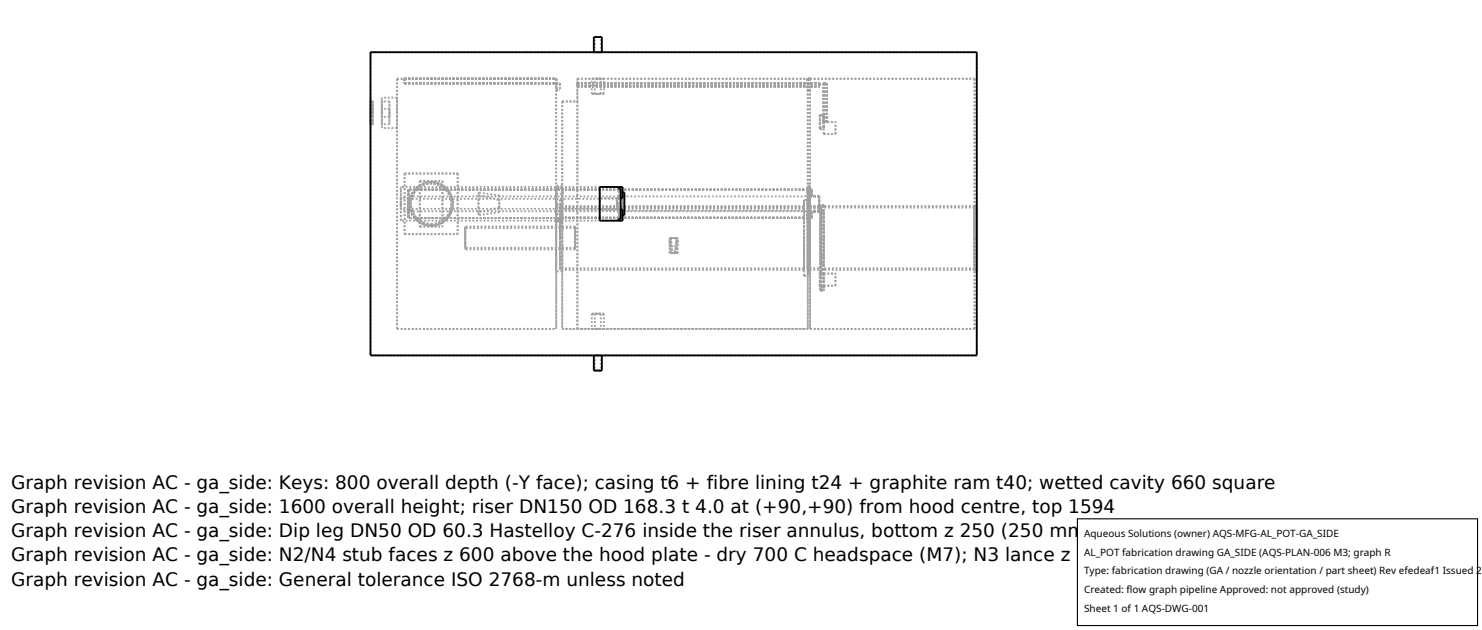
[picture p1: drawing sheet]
<svg xmlns="http://www.w3.org/2000/svg" width="212mm" height="90mm" viewBox="0 0 212 90" stroke-linecap="round" stroke-linejoin="round" font-family="sans-serif">
<g fill="none" stroke="#a0a0a0" stroke-width=".26" stroke-dasharray=".3 .3" stroke-linecap="butt">
<path d="M52.9 7.5h86.6M52.9 7.5v43.3M52.9 16.1v-1.6M52.9 14.5v3.3M52.9 17.8v-1.7M52.9 16.1v1.6M52.9 17.7v-3.2M52.9 14.5v1.6M52.9 16.1v.6M52.9 16.7v-1.2M52.9 15.5v.6M53.2 16.1v-1.6"/>
<path d="M53.2 14.5v3.3M53.2 17.8v-1.7M53.2 14.5v3.2M53.2 17.7v-1.6M53.2 16.1v-.6M53.2 15.5v1.2M53.2 16.7v-.6M53.2 14.5h-.3M53.2 17.8h-.3M53.2 17.7h-.3M53.2 15.5h-.3M53.2 16.7h-.3"/>
<path d="M54.5 16.1v-2.1M54.5 14v4.3M54.5 18.3v-2.2M54.5 16.1v-1.6M54.5 14.5v3.2M54.5 17.7v-1.6M54.5 16.1v-.6M54.5 15.5v1.2M54.5 16.7v-.6M55.6 16.1v1.6M55.6 17.7v-3.2M55.6 14.5v1.6"/>
<path d="M55.6 16.1v.6M55.6 16.7v-1.2M55.6 15.5v.6M55.6 14.5h-1.1M55.6 17.7h-1.1M55.6 15.5h-1.1M55.6 16.7h-1.1M56.7 11.2h22.7M56.7 11.2v35.8M56.7 16.1v-2.1M56.7 14v4.3M56.7 18.3v-2.2"/>
<path d="M56.7 14h-2.2M56.7 18.3h-2.2M57.8 11.2h21.6M57.8 11.9h21.6M57.8 11.2v.7M79.4 11.2v35.8M79.4 11.9v1M79.4 11.2v.7M79.4 11.2v16.5M79.4 11.9h.6M79.4 12.9h.6M80 11.9v1"/>
<path d="M80.3 14.5v14M80.3 14.5v13.2M80.3 14.5h2.2M82.5 14.5v32.5M82.5 14.5v-3.3M82.5 11.2v35.8M82.5 11.9v.4M82.5 11.9h34.6M82.5 12.3h34.6M82.5 11.2h32.9M84.5 11.2h1.8M84.5 13.4h1.8"/>
<path d="M84.5 13.4v-2.2M84.8 7.5h1.2M84.8 5.3h1.2M85 13.4h.8M85 11.2h.8M85 5.3h.8M85 7.5h.8M85 13.4v-2.2M85 7.5v-2.2M85.4 11.2h-.9M85.4 13.4h-.9M85.4 13.4h-.4"/>
<path d="M85.4 11.2h-.4M85.4 7.5h-.6M85.4 5.3h-.4M85.4 7.5h-.4M85.8 13.4h-.4M85.8 11.2h-.4M85.8 5.3h-.4M85.8 7.5h-.4M85.8 13.4v-2.2M85.8 7.5v-2.2M86 7.5h-.6M86.3 11.2h-.9"/>
<path d="M86.3 13.4h-.9M86.3 13.4v-2.2M115.4 11.2v1.7M115.4 11.2v16.5M115.4 11.2v35.8M115.4 12.9h.3M115.7 11.2h23.5M115.7 11.2v35.8M115.7 11.2h-.3M115.7 11.2v1.7M115.7 11.2v16.5M117.1 16.4h.5"/>
<path d="M117.1 18.4h.5M117.1 16.4v2M117.1 18.4v-2M117.1 11.9v.4M117.6 17.4h1.7M117.6 19.1v-1.7M117.6 19.1h1.7M117.6 19.1v-.7M117.6 17.4v1M117.6 11.9v5.5M117.6 11.9h.5M117.6 16.4v1"/>
<path d="M117.6 17.4v-1M118.1 11.9v5.5M118.1 17.4h-.5M119.3 19.1v-1.7M139.2 11.2v35.8M139.5 7.5v43.3M57.2 29.1v2.4M57.2 31.5v-4.8M57.2 26.7v2.4M57.2 29.1v-.8M57.2 28.3v1.6M57.2 29.9v-.8"/>
<path d="M57.8 24.8h7.6M57.8 24.8v8.6M57.8 33.4h7.6M58.3 29.1v2M58.3 31.1v-4M58.3 27.1v2M58.3 29.8v-1.4M58.3 29.1v-2M58.3 31.1v-2M58.3 30.2v.9M58.3 27.1v.9M58.3 30.2v-2.2"/>
<path d="M58.3 29.1v-.8M58.3 28.3v.1M58.3 29.8v.1M58.3 29.9v-.8M58.3 28.3h-1.1M58.3 29.9h-1.1M59.2 31.1l-.5-.9-.2-1.1 .2-1 .5-1M59.2 31.1l.5 .5 .6 .3 1.3 .3M59.2 27.1h-.9M59.2 31.1h-.9M59.5 31.1h-.3M59.5 31.1l-.6-.9-.2-1.1 .2-1.1 .6-.9"/>
<path d="M59.5 27.1h-.3M59.5 31.1l1 .7 1.1 .2M60 25.9h3.2M60 25.9v6.5M60 32.4h3.2M61.6 32l1.1-.2 .9-.7M61.6 32.2l1.2-.3 .6-.3 .5-.5M61.6 32l1.1-.3 1-.6 .5-.9 .3-1.2-.3-1.1-.6-.9-1-.6-1.1-.2-1.1 .3-.9 .6-.6 .9-.2 1.1 .2 1.1 .7 1 .9 .6 1.1 .2M61.6 32.2l1.2-.2 1-.7 .6-1 .3-1.2-.2-1.1-.7-1-.9-.7-1.3-.3-1.1 .2-1.1 .7-.7 1-.2 1.2 .2 1.1 .7 1.1 1 .7 1.2 .2M61.6 32.2l-1.3-.2-.9-.7-.7-1-.2-1.2 .2-1.2 .7-1 1.1-.7 1.1-.2 1.2 .2 1 .7 .7 1 .2 1.2-.3 1.3-.7 .9-1 .7-1.1 .2M63.2 25.9v6.5M63.6 31.1l.6-.9 .3-1.1-.3-1.1-.6-.9"/>
<path d="M63.6 27.1l-.9-.7-1.1-.2-1.1 .2-1 .7M63.6 27.1h-4.1M63.6 31.1h-4.1M63.9 31.1l.5-.8 .3-1.1-.2-1.1-.6-1M63.9 27.1h-.3M63.9 31.1h-.3M63.9 27.1l-1-.8-1.3-.3-.7 .1-.6 .2-.6 .3-.5 .5M65.4 24.8v8.6M66.4 34v1.6M66.4 35.6v-3.3M66.4 32.3v1.7M66.4 34v1.4"/>
<path d="M66.4 35.4v-2.8M66.4 32.6v1.4M68.3 30.3v-2.4M68.3 27.9l3 .7M68.3 30.3v.4M68.3 30.7v-3.2M68.3 27.5v.4M71.3 29.6l-3 .7M71.3 29.6v-1M71.3 29.6v.7M71.3 30.3v-2.4M71.3 27.9v.7"/>
<path d="M71.3 30.3l-3 .4M71.3 27.9l-3-.4M79.4 30.5v16.5M79.4 31.3v.1M79.4 31.4v-.9M79.4 26.9v-.4M79.4 26.5v5.2M79.4 31.7v-.4M79.4 27.7v-.8M79.4 29.1v-2.2M79.4 26.9v4.5M79.4 31.4v-2.3"/>
<path d="M79.4 29.6v-.4M79.4 29.2v.1M79.4 29.6v-2.7M79.4 31.4v-.1M79.4 31.2v-4.3M79.4 26.9v2.4M79.4 31.3v7.4M79.4 38.7v-7.5M79.4 31.2h.9M79.4 29.3h.9M79.4 29.1h.9M79.4 27.7h.9"/>
<path d="M80 29.5v-.1M80 29.4v.7M80 31v3M80 34v4.5M80 38.5v-7.4M80 29.8v-.2M80 29.6v8.7M80 38.3v-7.2M80 29.8v-.3M80 30.1v.9M80 28.5v1.2M80 29.7v1.7"/>
<path d="M80 31.4v-2.3M80 31.4h-.6M80.3 31.3h-.9M80.3 31.2v7.5M80.3 38.7v-7.4M80.3 29.7v1.7M80.3 31.4v-4.5M80.3 26.9v1.6M80.3 29.7v17.3M80.3 30.5v16.5M80.3 31.3v.1M80.3 31.4v-.9"/>
<path d="M80.3 26.9v-.4M80.3 26.5v5.2M80.3 31.7v-.4M80.3 27.7v-.8M80.3 29.1v-2.2M80.3 26.9v4.5M80.3 31.4v-2.3M80.3 29.3v-2.4M80.3 26.9v4.3M80.3 29.6v-.4M80.3 29.2v.1M80.3 26.9v2.7"/>
<path d="M80.3 29.7h-.3M80.3 28.5h-.3M80.3 29.6h-.9M80.3 26.9h-.9M80.3 30.5h-.9M80.3 38.7h-.9M80.3 31.4h-.9M80.3 29.2h-.9M80.3 31.4h-.3M80.3 26.5h-.9M80.3 31.7h-.9M82.1 34v1.6"/>
<path d="M82.1 35.6v-3.3M82.1 32.3v1.7M82.1 34v1.4M82.1 35.4v-2.8M82.1 32.6v1.4M82.1 32.3h-15.7M82.1 35.6h-15.7M82.1 32.6h-15.7M82.1 35.4h-15.7M85.7 28.3v-1.6M85.7 31.5v-1.6M85.7 29.9v-1.6"/>
<path d="M88.1 29.9h-2.4M88.1 29.9v-1.6M88.1 28.3h-2.4M88.1 29.8v-1.4M88.1 29.8v.1M88.1 28.3v.1M88.2 29.9h.7M88.2 29.9h.4M88.2 28.3h.4M88.2 28.3v1.6M88.2 28.3h.7M88.2 28.4v-.1"/>
<path d="M88.2 28.3v.1M88.2 29.8v.1M88.2 29.9v-.1M88.2 28.4h-.1M88.2 29.8h-.1M88.2 28.4h-29.9M88.2 29.8h-29.9M88.2 29.1v.8M88.2 29.1v.7M88.2 28.3v.8M88.2 28.4v.7M88.2 28.3h-.1"/>
<path d="M88.2 29.9h-.1M88.4 26.7h.5M88.4 27v-.3M88.4 31.5v-.2M88.4 27.1h-30.1M88.4 27.1v-.4M88.4 26.7v.1M88.4 31.4v.1M88.4 31.5v-.4M88.4 31.1h-30.1M88.4 31.1v-.9M88.4 30.2h-30.1"/>
<path d="M88.4 31.5v-1.3M88.4 28v-.9M88.4 28v-1.3M88.4 28h-30.1M88.4 31.5h.5M88.4 26.7h-31.2M88.4 31.5h-31.2M88.6 31.3v-1.4M88.6 28.3v1.6M88.6 28.3v-1.3M88.9 27.5v-.8M88.9 31.5v-.8"/>
<path d="M88.9 31.5h-.5M88.9 28.3v-.8M88.9 27.5h.3M88.9 30.7h.3M88.9 30.7v-.8M88.9 28.3h-.7M88.9 28v-.9M88.9 27.1v1.2M88.9 29.9v1.2M88.9 31.1v-.9M88.9 29.9h-.7M88.9 28.3v1.6"/>
<path d="M88.9 31.4v.1M88.9 31.5v-1.3M88.9 28v-1.3M88.9 26.7v.1M88.9 31.4v-4.6M88.9 26.8h-.5M88.9 31.4h-.5M89.2 30.7v-3.2M95.6 34l.1 1.5 .3 .6M95.6 36.1h1.2M95.6 34h1.2M95.6 34h.2"/>
<path d="M95.6 36.1v-2.1M95.7 34l.1 1.3 .2 .3 .2 .1 .2-.1 .2-.4 .1-1.2M95.7 34h.1M95.7 34h1M95.8 36.1h.8M95.8 34l.1 1.4 .1 .4 .2 .1 .2-.1 .2-.4v-1.4M95.8 36.1v-2.1M95.8 34l.1 .9 .3 .4 .2-.1 .1-.3 .1-.9M95.8 34h.8M96 36.1h-.4M96.2 36.1h-.4M96.2 34h-.4"/>
<path d="M96.4 36.1h-.4M96.4 36.1l.3-.6 .1-1.5M96.6 34h.1M96.6 36.1h-.4M96.6 34h-.4M96.6 34h.2M96.6 36.1v-2.1M96.8 36.1h-.4M96.8 36.1v-2.1M114.8 29.1v-.5M114.8 29.5v-.4M114.8 30.1v-.7"/>
<path d="M114.8 29.4v.1M114.8 28.6v1.5M114.8 30.1h-34.8M114.8 29.5h-34.8M114.8 29.8h-34.8M114.8 29.8v-.2M114.8 29.6v8.7M114.8 38.3v-7.2M114.8 31.1h-34.8M114.8 31.1v-1.3M114.8 31.1v7.4M114.8 38.5v-4.5"/>
<path d="M114.8 30.7v8.7M114.8 31v.1M114.8 31.1v-.4M114.8 34v-3M114.8 28.6v2.5M114.8 28.6v10.8M114.8 31h-34.8M114.8 28.6h.6M114.8 39.4h.6M114.8 29.4h-34.8M114.8 29.6h-34.8M114.8 38.3h-34.8"/>
<path d="M114.8 38.5h-34.8M114.8 31.1h-56.5M115.4 31.1v7.4M115.4 38.5v-4.5M115.4 30.1v-.7M115.4 29.4v.1M115.4 34v-3M115.4 29.6v-1M115.4 28.6v-1.7M115.4 26.9v4M115.4 30.9v.5M115.4 31.4v-.1"/>
<path d="M115.4 29.6v-.4M115.4 29.2v.1M115.4 31.2v-2.6M115.4 26.9v1.7M115.4 28.6v.7M115.4 27.7v-.8M115.4 26.9v-.4M115.4 26.5v5.2M115.4 31.7v-.4M115.4 31.3v.1M115.4 31.4v-.9M115.4 30.5v16.5"/>
<path d="M115.4 29.1v-2.2M115.4 26.9v4.5M115.4 31.4v-2.3M115.4 30.9v8.5M115.4 28.6v10.8M115.4 28.6h-.6M115.4 30.7v.2M115.4 30.7h-.6M115.4 31.3v7.4M115.4 38.7v-7.5M115.4 28.6v1.5M115.4 31v.1"/>
<path d="M115.4 31.1v-.4M115.4 29.1v-.5M115.4 29.5v-.4M115.4 28.6v2.5M115.4 31.1v7.2M115.4 38.3v-4.3M115.4 34v-4.4M115.4 29.6v.2M115.4 31.1v-1.3M115.7 29.4v.1M115.7 29.5h-.3M115.7 30.1h-.3"/>
<path d="M115.7 30.1v-.5M115.7 30.2h1.3M115.7 28h1.3M115.7 28v2.2M115.7 30.2v-2.2M115.7 29.1v-1.1M115.7 30.2v-1.1M115.7 31.3v.1M115.7 31.4v-1.2M115.7 28v-1.1M115.7 26.9v1.1M115.7 28v1.6"/>
<path d="M115.7 31.3h-.3M115.7 29.6h-.3M115.7 29.6v-.3M115.7 29.3v-.1M115.7 29.2v.1M115.7 29.3h-.3M115.7 31.2h-.3M115.7 29.3v-1.3M115.7 30.2v1M115.7 30.2v1.2M115.7 31.4v-.9M115.7 30.5h-.3"/>
<path d="M115.7 26.9h-.3M115.7 26.9v-.4M115.7 26.5v5.2M115.7 31.7v-.4M115.7 27.7v-.8M115.7 27.7h-.3M115.7 31.2v7.5M115.7 38.7v-7.4M115.7 28h-26.8M115.7 30.2h-26.8M115.7 29.3v.3M115.7 28v1.3"/>
<path d="M115.7 28v2.1M115.7 29.5v-.4M115.7 29.2v.2M115.7 28v1.2M115.7 29.6v.2M115.7 29.8h-.3M115.7 30.2v-.4M115.7 29.8v.4M115.7 29.6v.6M115.7 30.5v16.5M115.7 31.4h-.3M115.7 29.2h-.3"/>
<path d="M115.7 26.5h-.3M115.7 31.7h-.3M115.7 38.7h-.3M115.9 31.1h-.5M115.9 30.2v.9M115.9 31v-.8M115.9 31h-.5M115.9 31.1v-.1M115.9 30.2h-.2M115.9 28h-.2M115.9 28v-.9M115.9 27.1v.9"/>
<path d="M115.9 31.1v-.9M115.9 27.1h-57.6M115.9 31.1h-57.6M115.9 27.1h-52M115.9 31.1h-52M115.9 27.1h-27M115.9 31.1h-27M117 29.3h.6M117 29.3v.5M117 29.8h.2M117 30.2h-1.1M117 29.4v.8"/>
<path d="M117 29.4h-1.3M117 29.6h-1.3M117 30.2v-.6M117 28v2.2M117 28v1.6M117 30.2v-2.2M117 28v1.4M117 29.6v.6M117 30.2h-1.3M117 29.8h-1.3M117 30.2v-.4M117 29.8v.4"/>
<path d="M117.1 39h.1M117.1 39v1.9M117.1 39h.5M117.2 39v-9.2M117.2 39h.4M117.2 39v1.9M117.2 34v-2.9M117.2 36.8v-2.8M117.2 36.8v1M117.2 30.2v.9M117.2 31.1v-1.3M117.2 30.2v-.4"/>
<path d="M117.2 39v-1.2M117.2 34v-2.5M117.2 36.4v-2.4M117.2 36.4v1.1M117.2 30.4v1.1M117.2 37.5v-7.1M117.2 36.4v-4.9M117.6 39.1h1.7M117.6 39.1v1.7M117.6 29.3v9.8M117.6 29.3v9.7M117.6 39v.1"/>
<path d="M117.6 36.8v2.3M117.6 36.8h-.4M117.6 31.1h-.4M117.6 34v-2.9M117.6 36.8v-2.8M117.6 37.8h-.4M117.6 36.8v1M117.6 30.2h-.4M117.6 30.2v.9M117.6 29.3v1.8M117.6 29.3v.9M117.6 37.8v1.2"/>
<path d="M117.6 39.1v-.1M117.6 31.5h-.4M117.6 34v-2.5M117.6 36.4v-2.4M117.6 36.4h-.4M117.6 37.5h-.4M117.6 36.4v1.1M117.6 30.4h-.4M117.6 30.4v1.1M117.6 31.5v4.9M117.6 30.4v7.1M139.2 34v-4.7"/>
<path d="M139.2 29.3v9.3M139.2 38.6v-4.6M139.2 34v4.5M139.2 38.5v-9.1M139.2 29.4v4.6M139.2 34v4.3M139.2 38.3v-8.7M139.2 29.6v4.4M139.2 29.4h-23.8M139.2 38.5h-23.8M139.2 29.6h-23.8M139.2 38.3h-23.8"/>
<path d="M139.5 34v-4.7M139.5 29.3v9.3M139.5 38.6v-4.6M139.5 29.3h-.3M139.5 38.6h-.3M56.7 47h22.7M80.3 47h2.2M82.5 47h32.9M84.5 47h1.8M84.5 44.8h1.8M84.5 44.8v2.2M84.8 50.8h1.2"/>
<path d="M84.8 52.9h1.2M85 52.9h.8M85 50.8h.8M85 44.8h.8M85 47h.8M85 50.8v2.1M85 44.8v2.2M85.4 50.8h-.6M85.4 52.9h-.4M85.4 50.8h-.4M85.4 47h-.9M85.4 44.8h-.9"/>
<path d="M85.4 44.8h-.4M85.4 47h-.4M85.8 52.9h-.4M85.8 50.8h-.4M85.8 44.8h-.4M85.8 47h-.4M85.8 50.8v2.1M85.8 44.8v2.2M86 50.8h-.6M86.3 47h-.9M86.3 44.8h-.9M86.3 44.8v2.2"/>
<path d="M115.4 47h-35.1M115.7 47h23.5M117.1 40.9h.1M117.1 40.9h.5M117.1 40.9v-1.9M117.2 41.4v-.5M117.2 41.4h.4M117.2 41.4v-11.6M117.2 40.9h.4M117.2 41.4v-4.6M117.6 40.8h1.7M117.6 40.8v-1.7"/>
<path d="M117.6 40.8v.6M117.6 40.8v.1M117.6 40.9v.5M117.6 40.9v-.1M119.3 40.8v-1.7M139.5 50.8h-86.6"/>
</g>
<path d="M52.9 7.5h86.6v43.3h-86.6zM84.8 7.5v-2.2h1.2v2.2M88.4 26.7v.3h.2v4.3h-.2v.2M88.6 28.3h.3v-1.6h-3.2v4.8h3.2v-1.6h-.3M88.9 27.5h.3v3.2h-.3M84.8 50.8v2.1h1.2v-2.1" fill="none" stroke="#000" stroke-width=".26"/>
<path d="M153.9 74.1h57.1v15.2h-57.1z" fill="#fff" stroke="#000" stroke-width=".16"/>
<g font-size="2.6">
<text x="1.6" y="69.8">Graph revision AC - ga_side: Keys: 800 overall depth (-Y face); casing t6 + fibre lining t24 + graphite ram t40; wetted cavity 660 square</text>
<text x="1.6" y="73.3">Graph revision AC - ga_side: 1600 overall height; riser DN150 OD 168.3 t 4.0 at (+90,+90) from hood centre, top 1594</text>
<text x="1.6" y="76.7">Graph revision AC - ga_side: Dip leg DN50 OD 60.3 Hastelloy C-276 inside the riser annulus, bottom z 250 (250 mm submerged)</text>
<text x="1.6" y="80.2">Graph revision AC - ga_side: N2/N4 stub faces z 600 above the hood plate - dry 700 C headspace (M7); N3 lance z 160 sub-surface</text>
<text x="1.6" y="83.6">Graph revision AC - ga_side: General tolerance ISO 2768-m unless noted</text>
</g>
<g font-size="1.4">
<text x="154.8" y="76.6">Aqueous Solutions (owner) AQS-MFG-AL_POT-GA_SIDE</text>
<text x="154.8" y="79.3">AL_POT fabrication drawing GA_SIDE (AQS-PLAN-006 M3; graph R</text>
<text x="154.8" y="82">Type: fabrication drawing (GA / nozzle orientation / part sheet) Rev efedeaf1 Issued 2</text>
<text x="154.8" y="84.7">Created: flow graph pipeline Approved: not approved (study)</text>
<text x="154.8" y="87.4">Sheet 1 of 1 AQS-DWG-001</text>
</g>
</svg>
